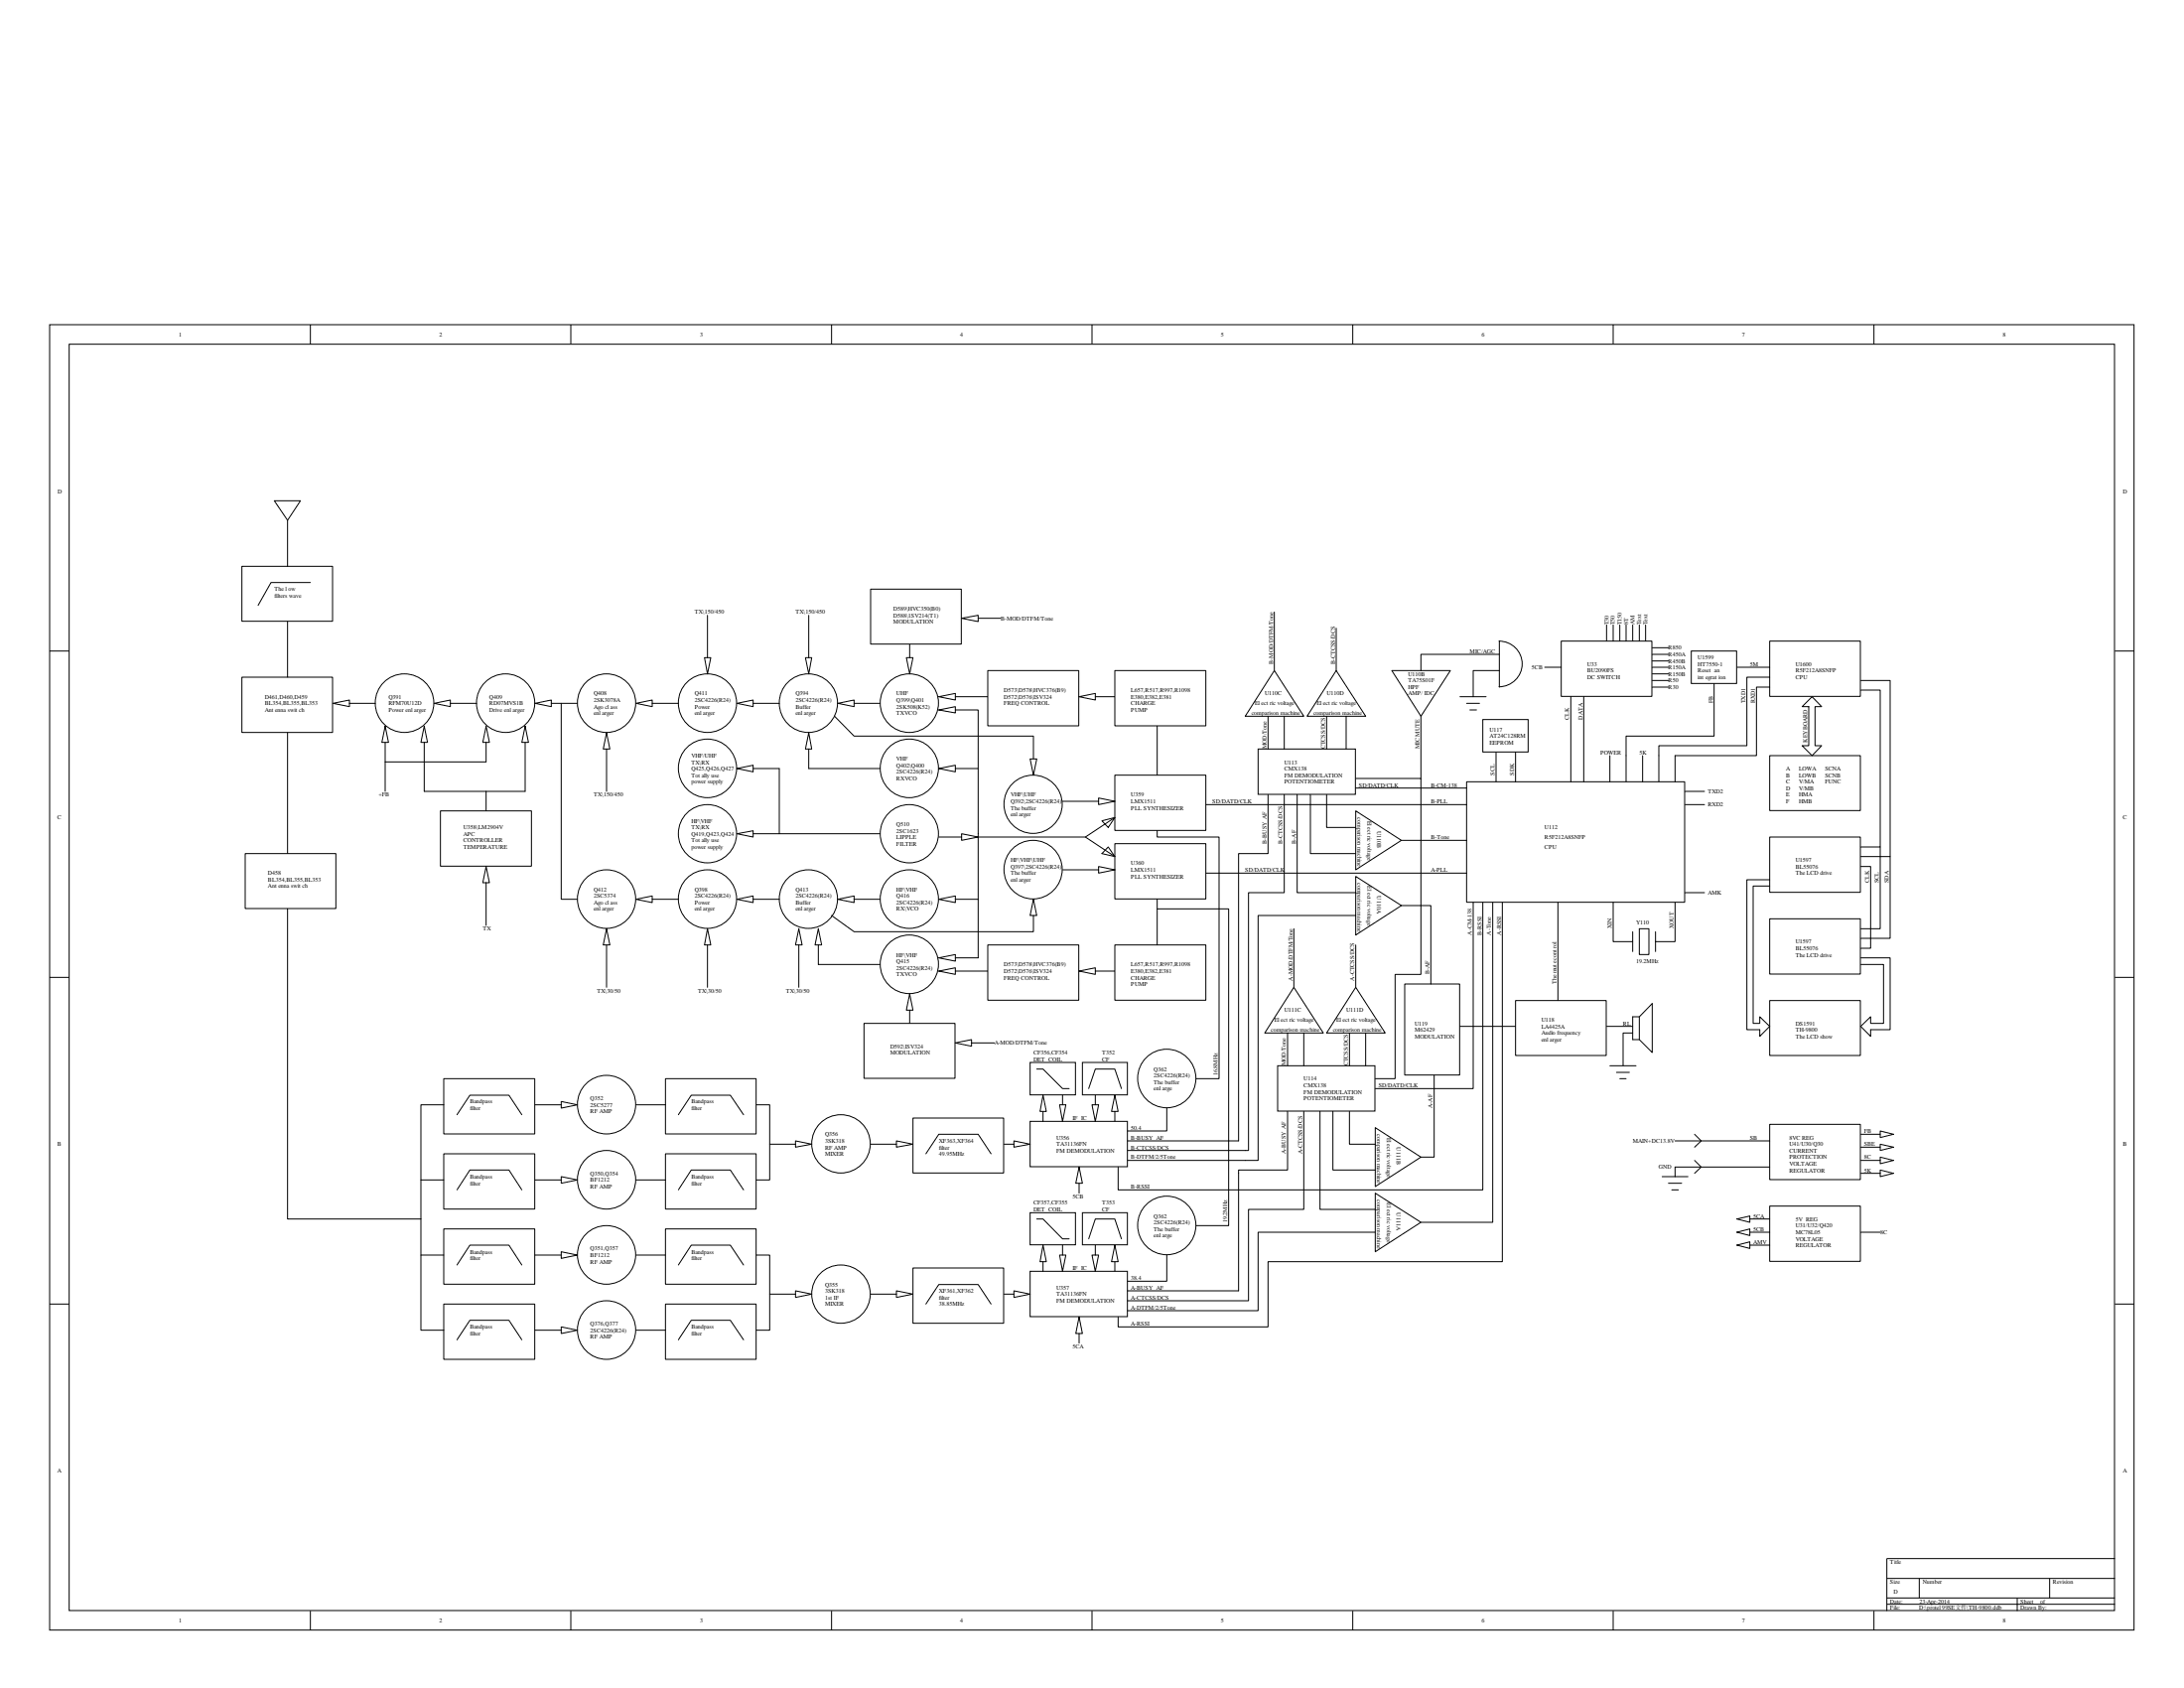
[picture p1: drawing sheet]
<svg xmlns="http://www.w3.org/2000/svg" width="279mm" height="216mm" viewBox="0 0 279 216" stroke-linecap="round" stroke-linejoin="round" font-family="sans-serif">
<g fill="none" stroke="#000" stroke-width=".13">
<path d="M6.3 41.5h266.7v167h-266.7zM8.8 44h261.7v162h-261.7zM39.7 41.5v2.5M73 41.5v2.5M106.4 41.5v2.5M139.7 41.5v2.5M173.1 41.5v2.5M206.4 41.5v2.5M239.7 41.5v2.5M35.1 64.1h3.3l-1.6 2.4zM36.8 66.5v5.9M6.3 83.3h2.5"/>
<path d="M270.6 83.3h2.4M6.3 125h2.5M270.6 125h2.4M6.3 166.8h2.5M270.6 166.8h2.4M270.6 199.3h-29.2v6.7M39.7 206v2.5M73 206v2.5M106.4 206v2.5M139.7 206v2.5M173.1 206v2.5M206.4 206v2.5"/>
<path d="M239.7 206v2.5M241.4 201.9h29.2M241.4 204.4h29.2M241.4 205.2h29.2M245.5 201.9v2.5M258.1 204.4v1.6M262.2 201.9v2.5"/>
</g>
<path d="M31 72.5h11.5v7h-11.5z" fill="#fff"/>
<path d="M30.9 72.4h11.6v7.1h-11.6zM39.7 74.5h-5l-1.7 2.9" fill="none" stroke="#000" stroke-width=".13"/>
<path d="M31 86.7h11.5v7h-11.5z" fill="#fff"/>
<g fill="none" stroke="#000" stroke-width=".13">
<path d="M36.8 79.5v7.1M30.9 86.6h11.6v7.1h-11.6zM42.6 90l2.1-.5v.9zM44.7 90h3.3M49.3 92.9l.4 2.1h-.8zM49.3 95v6.2M54.3 92.9l.4 2.1h-.9zM54.3 95v6.2h12.9v-6.2M55.5 90l2.1-.5v.9zM57.6 90h3.4M62.2 92.9l.4 2.1h-.8zM62.2 95v2.5h-12.9"/>
<path d="M67.2 92.9l.4 2.1h-.8zM62.2 101.2v2.5"/>
<circle cx="51.7" cy="89.9" r="3.8"/>
<circle cx="64.7" cy="89.9" r="3.7"/>
</g>
<path d="M56.4 103.8h11.6v7h-11.6z" fill="#fff"/>
<g fill="none" stroke="#000" stroke-width=".13">
<path d="M90.5 78.7v5.4M103.5 78.7v5.4M68.5 90l2-.5v.9zM70.5 90h3.4M71.8 90v25h2.1M77.6 93.7l.4 2.1h-.8zM77.6 95.8v5.4M81.4 90l2-.5v.9zM83.4 90h3.4M90.1 84.1h.8l-.4 2.1zM94.3 90l2.1-.5v.9zM94.3 98.3l2.1-.4v.8z"/>
<path d="M96.4 90h3.3M96.4 98.3h3.3v8.3M103 84.1h.8l-.3 2.1zM103.5 93.7l.3 2.1h-.8zM103.5 95.8v2.5h9.1M107.2 90l2.1-.5v.9zM109.3 90h3.3M116.4 82.4v1.7M120.1 90.8l2.1-.4v.8zM120.1 98.3l2.1-.4v.8zM122.2 90.8h2.9v24.2M122.2 98.3h2.9"/>
<path d="M56.3 103.7h11.7v7.1h-11.7zM62.2 110.8l.4 2.1h-.8zM62.2 112.9v5.5M77.6 118.8l.4 2.1h-.8zM81.4 115l2-.4v.8zM83.4 115h3.4M90.5 118.8l.4 2.1h-.8zM94.3 115l2.1-.4v.8zM94.3 106.6l2.1-.3v.8zM96.4 115h3.3M96.4 106.6h16.2M102.2 118.8l.4 2.1h-.8z"/>
<path d="M104.7 118.8l.4 2.1h-.8zM107.2 115l2.1-.4v.8zM109.3 115h3.3M120.1 115l2.1-.4v.8zM120.1 107.1h2.9M122.2 115h2.9v7.5h-2.9M123 106.6l2.1 .5-2.1 .4zM77.6 120.9v5.4M90.5 120.9v5.4M102.2 120.9v5.4M104.7 120.9v2.5h7.9M120.1 122.5l2.1-.4v.8z"/>
<circle cx="77.6" cy="89.9" r="3.7"/>
<circle cx="90.5" cy="98.3" r="3.7"/>
<circle cx="90.5" cy="89.9" r="3.7"/>
<circle cx="103.4" cy="89.9" r="3.7"/>
<circle cx="116.3" cy="98.3" r="3.7"/>
<circle cx="116.3" cy="89.9" r="3.7"/>
<circle cx="77.6" cy="115" r="3.7"/>
<circle cx="90.5" cy="115" r="3.7"/>
<circle cx="90.5" cy="106.6" r="3.7"/>
<circle cx="103.4" cy="115" r="3.7"/>
<circle cx="116.3" cy="115" r="3.7"/>
<circle cx="116.3" cy="106.6" r="3.7"/>
<circle cx="116.3" cy="123.3" r="3.7"/>
</g>
<path d="M111.4 75.4h11.6v7h-11.6z" fill="#fff"/>
<path d="M111.4 75.4h11.6v7h-11.6zM123 79.1l2.1-.4v.8zM125.1 79.1h2.9M116 84.1h.8l-.4 2.1zM116.4 129.2v1.7" fill="none" stroke="#000" stroke-width=".13"/>
<path d="M110.6 130.9h11.6v7h-11.6z" fill="#fff"/>
<path d="M120.1 89.1l2.1-.4v.8zM122.2 89.1h4.2M110.5 130.9h11.7v7h-11.7zM116.4 127.1l.4 2.1h-.8zM120.1 124.2l2.1-.4v.8zM122.2 133.4l2.1-.4v.8zM122.2 124.2h4.2M124.3 133.4h2.9" fill="none" stroke="#000" stroke-width=".13"/>
<path d="M126.4 85.8h11.6v7h-11.6z" fill="#fff"/>
<path d="M126.4 85.8h11.6v7h-11.6z" fill="none" stroke="#000" stroke-width=".13"/>
<path d="M126.4 120.9h11.6v7h-11.6z" fill="#fff"/>
<path d="M138 89.1l2.1-.4v.8zM140.1 89.1h2.5M126.4 120.9h11.6v7h-11.6z" fill="none" stroke="#000" stroke-width=".13"/>
<path d="M142.7 85.8h11.6v7h-11.6z" fill="#fff"/>
<path d="M142.6 85.8h11.7v7h-11.7zM138 124.2l2.1-.4v.8zM140.1 124.2h2.5" fill="none" stroke="#000" stroke-width=".13"/>
<path d="M142.7 120.9h11.6v7h-11.6z" fill="#fff"/>
<g fill="none" stroke="#000" stroke-width=".13">
<path d="M106.8 91.6l2.5 2.5h22.9v3M131.8 97.1h.8l-.4 2zM132.2 115l.4 2.1h-.8zM142.6 120.9h11.7v7h-11.7z"/>
<circle cx="132.2" cy="111.2" r="3.7"/>
<circle cx="132.2" cy="102.9" r="3.7"/>
</g>
<path d="M142.7 107.9h11.6v7.1h-11.6z" fill="#fff"/>
<path d="M142.6 107.9h11.7v7.1h-11.7z" fill="none" stroke="#000" stroke-width=".13"/>
<path d="M142.7 99.2h11.6v7h-11.6z" fill="#fff"/>
<path d="M36.8 93.7v15.5M142.6 99.1h11.7v7.1h-11.7zM148 92.9v6.2M106.4 117.1l2.9 2.1h22.9v-2.1M135.9 111.3h4.6M135.9 102.5h4.6M138.9 107.1l3.7 2.5M140.5 102.1l2.1 .4-2.1 .4zM140.5 110.8l2.1 .5-2.1 .4zM141 105l1.6-.4-.8 1.2zM141.8 108.3l.8 1.3-1.6-.4zM142.6 104.6l-3.7 2.5h-13.8" fill="none" stroke="#000" stroke-width=".13"/>
<path d="M31.4 109.2h11.6v7h-11.6z" fill="#fff"/>
<path d="M31.4 109.2h11.6v7h-11.6zM36.8 116.2v39.7h17" fill="none" stroke="#000" stroke-width=".13"/>
<path d="M56.8 147.6h11.6v7h-11.6z" fill="#fff"/>
<g fill="none" stroke="#000" stroke-width=".13">
<path d="M56.8 147.6h11.6v7h-11.6zM58.5 152.2l1.6-2.6h5l1.7 2.6M68.5 150.9h3.3M71.8 150.5l2.1 .4-2.1 .4z"/>
<circle cx="77.6" cy="150.9" r="3.7"/>
</g>
<path d="M56.8 157.2h11.6v7.1h-11.6z" fill="#fff"/>
<g fill="none" stroke="#000" stroke-width=".13">
<path d="M56.8 157.2h11.6v7.1h-11.6zM58.5 161.8l1.6-2.5h5l1.7 2.5M68.5 160.5h3.3M71.8 160.1l2.1 .4-2.1 .5z"/>
<circle cx="77.6" cy="160.5" r="3.7"/>
</g>
<path d="M56.8 138h11.6v7h-11.6z" fill="#fff"/>
<g fill="none" stroke="#000" stroke-width=".13">
<path d="M56.8 138h11.6v7h-11.6zM58.5 142.6l1.6-2.5h5l1.7 2.5M68.5 141.3h3.3M71.8 140.9l2.1 .4-2.1 .4z"/>
<circle cx="77.6" cy="141.3" r="3.7"/>
</g>
<path d="M56.8 166.8h11.6v7.1h-11.6z" fill="#fff"/>
<g fill="none" stroke="#000" stroke-width=".13">
<path d="M53.8 150.9h3M56.8 141.3h-3v28.8h3M53.8 160.5h3M56.8 166.8h11.6v7.1h-11.6zM58.5 171.4l1.6-2.5h5l1.7 2.5M68.5 170.1h3.3M71.8 169.7l2.1 .4-2.1 .5z"/>
<circle cx="77.6" cy="170.1" r="3.7"/>
</g>
<path d="M85.2 147.6h11.5v7h-11.5z" fill="#fff"/>
<path d="M81.4 150.9h3.7M85.1 147.6h11.6v7h-11.6zM86.8 152.2l1.6-2.6h5l1.7 2.6" fill="none" stroke="#000" stroke-width=".13"/>
<path d="M85.2 157.2h11.5v7.1h-11.5z" fill="#fff"/>
<path d="M85.1 157.2h11.6v7.1h-11.6zM81.4 160.5h3.7M86.8 161.8l1.6-2.5h5l1.7 2.5" fill="none" stroke="#000" stroke-width=".13"/>
<path d="M85.2 138h11.5v7h-11.5z" fill="#fff"/>
<path d="M85.1 138h11.6v7h-11.6zM81.4 141.3h3.7M86.8 142.6l1.6-2.5h5l1.7 2.5" fill="none" stroke="#000" stroke-width=".13"/>
<path d="M85.2 166.8h11.5v7.1h-11.5z" fill="#fff"/>
<g fill="none" stroke="#000" stroke-width=".13">
<path d="M96.8 141.3h1.7v9.6h-1.7M98.5 146.3h3.3M101.8 145.9l2 .4-2 .4zM111.4 146.3h3.3M114.7 145.9l2.1 .4-2.1 .4zM81.4 170.1h3.7M85.1 166.8h11.6v7.1h-11.6zM86.8 171.4l1.6-2.5h5l1.7 2.5M96.8 160.5h1.7v9.6h-1.7M98.5 165.5h3.3M101.8 165.1l2 .4-2 .4zM111.4 165.5h3.3"/>
<path d="M114.7 165.1l2.1 .4-2.1 .4z"/>
<circle cx="107.6" cy="146.3" r="3.7"/>
<circle cx="107.6" cy="165.5" r="3.7"/>
</g>
<path d="M116.8 143h11.6v7h-11.6z" fill="#fff"/>
<path d="M116.8 143h11.6v7h-11.6zM118.4 147.6l1.7-2.5h5l1.7 2.5" fill="none" stroke="#000" stroke-width=".13"/>
<path d="M116.8 162.2h11.6v7h-11.6z" fill="#fff"/>
<path d="M116.8 162.2h11.6v7h-11.6zM118.4 166.8l1.7-2.5h5l1.7 2.5" fill="none" stroke="#000" stroke-width=".13"/>
<g fill="#fff" stroke="#000" stroke-width=".13">
<path d="M131.8 143.4h12.4v5.8h-12.4z" fill-rule="evenodd"/>
<path d="M138.5 135.9h5.7v4.1h-5.7z" fill-rule="evenodd"/>
<path d="M131.8 135.9h5.8v4.1h-5.8z" fill-rule="evenodd"/>
</g>
<g fill="none" stroke="#000" stroke-width=".13">
<path d="M132.6 136.7h.8l2.5 2.5h.9M139.3 139.2l.8-2.5h2.5l.9 2.5M128.4 146.3h1.3M129.7 145.9l2.1 .4-2.1 .4zM133.4 140.1l.5 2.1h-.8zM133.4 142.2v1.2M135.6 141.3h.8l-.5 2.1zM135.9 140.1v1.2M138 149.3l.5 2h-.9zM138 151.3v1.3M139.7 141.3h.8l-.4 2.1zM140.1 140.1v1.2"/>
<path d="M142.6 140.1l.4 2.1h-.8zM142.6 142.2v1.2"/>
</g>
<g fill="#fff" stroke="#000" stroke-width=".13">
<path d="M131.8 162.6h12.4v5.8h-12.4z" fill-rule="evenodd"/>
<path d="M138.5 155.1h5.7v4.1h-5.7z" fill-rule="evenodd"/>
<path d="M131.8 155.1h5.8v4.1h-5.8z" fill-rule="evenodd"/>
</g>
<g fill="none" stroke="#000" stroke-width=".13">
<path d="M148 106.3v.8h8v30.9h-3M148 116.2h9.2v40.6h-4.2M148 115v5.9M132.6 155.9h.8l2.5 2.6h.9M133.4 159.3l.5 2.1h-.8zM135.9 159.3v1.2M139.3 158.5l.8-2.6h2.5l.9 2.6M140.1 159.3v1.2M142.6 159.3l.4 2.1h-.8zM144.3 145.9h14.2M144.3 147.2h15M144.3 148.4h15"/>
<path d="M149.3 141.7v3h-5M128.4 165.5h1.3M129.7 165.1l2.1 .4-2.1 .4zM133.4 161.4v1.2M135.6 160.5h.8l-.5 2.1zM138 168.4l.5 2.2h-.9zM138 170.6v1.2M139.7 160.5h.8l-.4 2.1zM142.6 161.4v1.2M144.3 165.1h14.2M149.3 160.5v3.4h-5"/>
<circle cx="149.3" cy="137.9" r="3.7"/>
<circle cx="149.3" cy="156.7" r="3.7"/>
</g>
<g fill="#fff" stroke="#000" stroke-width=".13">
<path d="M161 95.8h12.4v5.8h-12.4z" fill-rule="evenodd"/>
<path d="M163 85.8l3.8 5.8h-7.5z" fill-rule="evenodd"/>
</g>
<path d="M162.2 91.6v4.2M164.3 91.6v4.2" fill="none" stroke="#000" stroke-width=".13"/>
<path d="M170.9 85.8l3.8 5.8h-7.5z" fill-rule="evenodd" fill="#fff" stroke="#000" stroke-width=".13"/>
<path d="M163 78.3v7.5M169.7 91.6v4.2M170.9 80.3v5.5M172.2 91.6v4.2" fill="none" stroke="#000" stroke-width=".13"/>
<g fill="#fff" stroke="#000" stroke-width=".13">
<path d="M173.4 103.7l5.9 3.8-5.9 3.8z" fill-rule="evenodd"/>
<path d="M173.4 112.1l5.9 3.7-5.9 3.8z" fill-rule="evenodd"/>
</g>
<path d="M162.2 101.6v7.6h-3.7v36.7M164.3 101.6v12.6h-4.6v33h-.4M165.9 101.6v12.6h7.5M167.6 101.6v7.6h5.8M169.7 101.6v4.2h3.7M173.4 117.1h-12.4v31.3h-1.7" fill="none" stroke="#000" stroke-width=".13"/>
<g fill="#fff" stroke="#000" stroke-width=".13">
<path d="M163.4 136.3h12.5v5.8h-12.5z" fill-rule="evenodd"/>
<path d="M165.5 126.3l3.8 5.8h-7.5z" fill-rule="evenodd"/>
</g>
<path d="M164.7 132.1v4.2M166.8 132.1v4.2" fill="none" stroke="#000" stroke-width=".13"/>
<path d="M173.4 126.3l3.8 5.8h-7.5z" fill-rule="evenodd" fill="#fff" stroke="#000" stroke-width=".13"/>
<path d="M165.5 118.8v7.5M172.6 132.1v4.2M173.4 120.9v5.4M174.7 132.1v4.2" fill="none" stroke="#000" stroke-width=".13"/>
<g fill="#fff" stroke="#000" stroke-width=".13">
<path d="M175.9 144.2l5.9 3.8-5.9 3.8z" fill-rule="evenodd"/>
<path d="M175.9 152.6l5.9 3.7-5.9 3.8z" fill-rule="evenodd"/>
</g>
<path d="M164.7 142.2v7.4h-6.2v15.5M166.8 142.2v12.5h-7.1v11.7h-15.4M168.9 142.2v12.5h7M170.5 142.2v7.4h5.4M172.6 142.2v4.1h3.3M175.9 157.6h-14.9v10h-16.7" fill="none" stroke="#000" stroke-width=".13"/>
<path d="M179.7 125.9h7v11.6h-7z" fill="#fff"/>
<path d="M179.3 115.8h3.7v10.1M179.7 125.9h7v11.6h-7zM183.5 137.5v10.5h-1.7" fill="none" stroke="#000" stroke-width=".13"/>
<path d="M187.7 100h27.8v15.4h-27.8z" fill="#fff"/>
<path d="M187.6 100h27.9v15.4h-27.9zM154.3 102.9h33.3M173.4 100.8h14.2M179.3 107.5h8.3M188.5 115.4v23.8h-12.6M191 115.4v40.9h-9.2M186.8 131.3h7.1" fill="none" stroke="#000" stroke-width=".13"/>
<path d="M193.9 128h11.6v7h-11.6z" fill="#fff"/>
<path d="M173.4 99.6h8.4v25h-3.3v13.4h-2.6M199.3 115.4v12.6M193.9 128h11.6v7h-11.6zM205.5 131.3h3.4M206 136.3h3.3M206.8 137.2h1.6M208.9 130h.8l1.7-1.6v6.2l-1.7-1.6h-.8zM208.9 132.1h-1.3v4.2M209.7 130v3" fill="none" stroke="#000" stroke-width=".13"/>
<path d="M178.1 85.8h7.4l-3.7 5.8z" fill-rule="evenodd" fill="#fff" stroke="#000" stroke-width=".13"/>
<g fill="none" stroke="#000" stroke-width=".13">
<path d="M181.8 91.6v8M186.8 89.1h3.3M187.6 90h1.7M188 90.8h.9M191.8 82a2.92 2.92 0 0 1 2.9 2.9 2.92 2.92 0 0 1-2.9 2.9M191.8 83.7h-10v2.1M191.8 85.8h-3.3v3.3M191.8 82v5.9M206 96.6v3.4M208 96.6v3.4M210.1 96.6v3.4M212.2 96.6v3.4"/>
<path d="M214.3 96.6v3.4M154.3 111.7h33.3M189.7 115.4v36.8h-46.7v-2.9M192.2 115.4v46h-30v8.3h-19.2v-1.3M207.2 138h.8"/>
</g>
<path d="M199.8 82h11.5v7.1h-11.5z" fill="#fff"/>
<g fill="none" stroke="#000" stroke-width=".13">
<path d="M205.5 79.9v2.1M206.4 79.9v2.1M207.2 79.9v2.1M208 79.9v2.1M208.9 79.9v2.1M209.7 79.9v2.1M210.5 79.9v2.1M197.6 85.3h2.1M199.7 82h11.6v7.1h-11.6zM201 89.1v10.9M202.6 89.1v10.9M211.4 85.3h2"/>
<path d="M211.4 82.8h2M211.4 83.7h2M211.4 84.5h2M211.4 86.2h2M211.4 87h2M211.4 87.9h2"/>
</g>
<path d="M189.7 92h5.8v4.2h-5.8z" fill-rule="evenodd" fill="#fff" stroke="#000" stroke-width=".13"/>
<path d="M191.4 96.2v3.8M193.9 96.2v3.8" fill="none" stroke="#000" stroke-width=".13"/>
<path d="M226.4 82h11.6v7.1h-11.6z" fill="#fff"/>
<path d="M226.4 82h11.6v7.1h-11.6z" fill="none" stroke="#000" stroke-width=".13"/>
<path d="M226.4 107.1h11.6v7h-11.6z" fill="#fff"/>
<path d="M226.4 107.1h11.6v7h-11.6z" fill="none" stroke="#000" stroke-width=".13"/>
<path d="M226.4 117.6h11.6v7h-11.6z" fill="#fff"/>
<path d="M226.4 87.9h-1.7v8.7h-10.4M226.4 86.6h-2.9v8.8h-11.3v1.2M238 88.3h2.5v20h-2.5M238 87h3.8v22.6h-3.8M215.6 101.2h2.5M215.6 102.9h2.5M226.4 117.5h11.6v7.1h-11.6zM238 110.8h1.3v10.5h-1.3M240.5 108.3v10.5h-2.5M241.8 109.6v10.4h-3.8" fill="none" stroke="#000" stroke-width=".13"/>
<path d="M216.4 83.3h5.8v4.1h-5.8z" fill-rule="evenodd" fill="#fff" stroke="#000" stroke-width=".13"/>
<path d="M219.3 87.5v6.6h-11.3v2.5M222.2 85.3h4.2" fill="none" stroke="#000" stroke-width=".13"/>
<path d="M226.4 128h11.6v7h-11.6z" fill="#fff"/>
<path d="M226.4 112.5h-2.9v19.2h1.6v.8l1.3-1.2-1.3-1.3v.9h-.8v-17.6h2.1M226.4 128h11.6v7h-11.6zM238 122.5h3.8v9.2h-2.5v.8l-1.3-1.2 1.3-1.3v.9h1.7v-7.5h-3" fill="none" stroke="#000" stroke-width=".13"/>
<path d="M226.4 96.7h11.6v7h-11.6z" fill="#fff"/>
<path d="M226.4 96.6h11.6v7.1h-11.6zM231.8 89.1l1.2 1.3h-.8v5h.8l-1.2 1.2-1.3-1.2h.9v-5h-.9z" fill="none" stroke="#000" stroke-width=".13"/>
<path d="M226.4 143.8h11.6v7.1h-11.6z" fill="#fff"/>
<g fill="none" stroke="#000" stroke-width=".13">
<path d="M212.6 150.5h3.3M213.4 151.3h1.7M213.9 152.2h.8M214.3 145.9h12.1M216.8 145.1l.8 .8-.8 .8M216.8 148.4l.8 .9-.8 .8M226.4 143.8h11.6v7.1h-11.6zM226.4 149.3h-12.1v1.2M238 145.1h2.5M238 148.4h2.5M238 146.7h2.5M240.5 144.7l1.7 .4-1.7 .4z"/>
<path d="M240.5 148l1.7 .4-1.7 .4zM240.5 146.3l1.7 .4-1.7 .5z"/>
</g>
<path d="M226.4 154.3h11.6v7h-11.6z" fill="#fff"/>
<g fill="none" stroke="#000" stroke-width=".13">
<path d="M206.4 115.4v5h2.5v-1.2M209.7 118.8h1.2v3.3h-1.2zM214.3 115.4v5h-2.5v-1.2M215.6 114.2h2.5M208.9 120.4v1.3M211.8 120.4v1.3M222.2 155.9l1.7-.4v.8zM222.2 157.6l1.7-.4v.8zM222.2 159.3l1.7-.5v.9zM223.9 155.9h2.5M223.9 157.6h2.5M223.9 159.3h2.5"/>
<path d="M226.4 154.3h11.6v7h-11.6zM238 157.6h2.5M238 150.1h2.5M240.5 149.6l1.7 .5-1.7 .4z"/>
</g>
<g font-size=".8">
<text x="22.9" y="43">1</text>
<text x="56.2" y="43">2</text>
<text x="89.5" y="43">3</text>
<text x="122.9" y="43">4</text>
<text x="156.2" y="43">5</text>
<text x="189.5" y="43">6</text>
<text x="222.9" y="43">7</text>
<text x="256.2" y="43">8</text>
<text x="7.4" y="63.1">D</text>
<text x="271.6" y="63.1">D</text>
<text x="35.1" y="75.6">The l ow</text>
<text x="35.1" y="76.4">filters wave</text>
<text x="88.9" y="78.5">TX\150/450</text>
<text x="101.8" y="78.5">TX\150/450</text>
<text x="114.3" y="78.1">D589\HVC350(B0)</text>
<text x="114.3" y="79">D588\1SV214(T1)</text>
<text x="114.3" y="79.8">MODULATION</text>
<text x="128" y="79.4">B-MOD/DTFM/Tone</text>
<text x="188" y="83.5">MIC/AGC</text>
<text x="205.8" y="79.9" transform="rotate(-90 205.8 79.9)">T30</text>
<text x="206.6" y="79.9" transform="rotate(-90 206.6 79.9)">T50</text>
<text x="207.4" y="79.9" transform="rotate(-90 207.4 79.9)">T150</text>
<text x="208.3" y="79.9" transform="rotate(-90 208.3 79.9)">8T</text>
<text x="209.1" y="79.9" transform="rotate(-90 209.1 79.9)">AM</text>
<text x="209.9" y="79.9" transform="rotate(-90 209.9 79.9)">Text</text>
<text x="210.8" y="79.9" transform="rotate(-90 210.8 79.9)">Text</text>
<text x="213.4" y="83.1">R850</text>
<text x="213.4" y="83.9">R450A</text>
<text x="33.9" y="89.4">D461,D460,D459</text>
<text x="49.7" y="89.4">Q391</text>
<text x="62.6" y="89.4">Q409</text>
<text x="75.9" y="89.8">2SK3078A</text>
<text x="75.9" y="88.9">Q408</text>
<text x="88.9" y="89.8">2SC4226(R24)</text>
<text x="88.9" y="88.9">Q411</text>
<text x="101.8" y="89.8">2SC4226(R24)</text>
<text x="101.8" y="88.9">Q394</text>
<text x="114.7" y="89.8">Q399\Q401</text>
<text x="114.7" y="88.9">UHF</text>
<text x="128.4" y="88.6">D573\D578\HVC376(B9)</text>
<text x="128.4" y="89.4">D572\D576\ISV324</text>
<text x="144.7" y="88.6">L657,R517,R997,R1098</text>
<text x="144.7" y="89.4">E380,E382,E381</text>
<text x="161.8" y="88.9">U110C</text>
<text x="162.9" y="84.9" transform="rotate(-90 162.9 84.9)">B-MOD/DTFM/Tone</text>
<text x="169.7" y="88.9">U110D</text>
<text x="170.8" y="84.9" transform="rotate(-90 170.8 84.9)">B-CTCSS/DCS</text>
<text x="180.1" y="86.4">U110B</text>
<text x="180.1" y="87.3">TA75S01F</text>
<text x="180.1" y="88.1">HPF</text>
<text x="180.1" y="88.9">AMP/ IDC</text>
<text x="196" y="85.6">5CB</text>
<text x="203" y="85.2">U33</text>
<text x="203" y="86">BU2090FS</text>
<text x="203" y="86.9">DC SWITCH</text>
<text x="213.4" y="84.8">R450B</text>
<text x="213.4" y="85.6">R150A</text>
<text x="213.4" y="86.4">R150B</text>
<text x="213.4" y="87.3">R50</text>
<text x="213.4" y="88.1">R30</text>
<text x="217.2" y="84.4">U1599</text>
<text x="217.2" y="85.2">HT7550-1</text>
<text x="217.2" y="86">Reset an</text>
<text x="217.2" y="86.9">int egrat ion</text>
<text x="219.1" y="90" transform="rotate(-90 219.1 90)">FB</text>
<text x="223.3" y="90" transform="rotate(-90 223.3 90)">TXD1</text>
<text x="223.9" y="85.2">5M</text>
<text x="224.5" y="90" transform="rotate(-90 224.5 90)">RXD1</text>
<text x="229.7" y="85.2">U1600</text>
<text x="229.7" y="86">R5F212A8SNFP</text>
<text x="229.7" y="86.9">CPU</text>
<text x="33.9" y="91.1">Ant enna swit ch</text>
<text x="33.9" y="90.2">BL354,BL355,BL353</text>
<text x="49.7" y="90.2">RFM70U12D</text>
<text x="49.7" y="91.1">Power enl arger</text>
<text x="62.6" y="90.2">RD07MVS1B</text>
<text x="62.6" y="91.1">Drive enl arger</text>
<text x="75.9" y="90.6">Ago cl ass</text>
<text x="75.9" y="91.5">enl arger</text>
<text x="88.9" y="90.6">Power</text>
<text x="88.9" y="91.5">enl arger</text>
<text x="101.8" y="90.6">Buffer</text>
<text x="101.8" y="91.5">enl arger</text>
<text x="114.7" y="90.6">2SK508(K52)</text>
<text x="114.7" y="91.5">TXVCO</text>
<text x="128.4" y="90.2">FREQ CONTROL</text>
<text x="144.7" y="90.2">CHARGE</text>
<text x="144.7" y="91.1">PUMP</text>
<text x="160.1" y="91.5">comparison machine</text>
<text x="160.5" y="90.2">El ect ric voltage</text>
<text x="162" y="95.8" transform="rotate(-90 162 95.8)">MOD/Tone</text>
<text x="168" y="91.5">comparison machine</text>
<text x="168.4" y="90.2">El ect ric voltage</text>
<text x="169.5" y="95.8" transform="rotate(-90 169.5 95.8)">CTCSS/DCS</text>
<text x="181.6" y="95.8" transform="rotate(-90 181.6 95.8)">MIC MUTE</text>
<text x="190.5" y="93.6">U117</text>
<text x="190.5" y="94.4">AT24C128RM</text>
<text x="190.5" y="95.2">EEPROM</text>
<text x="200.7" y="92" transform="rotate(-90 200.7 92)">CLK</text>
<text x="202.4" y="92" transform="rotate(-90 202.4 92)">DATA</text>
<text x="231.2" y="95" transform="rotate(-90 231.2 95)">KEYBOARD</text>
<text x="48.4" y="101.9">+FB</text>
<text x="75.9" y="101.9">TX\150/450</text>
<text x="88.4" y="98.6">Q425,Q426,Q427</text>
<text x="88.4" y="96.9">VHF/UHF</text>
<text x="88.4" y="99.4">Tot ally use</text>
<text x="88.4" y="100.2">power supply</text>
<text x="88.4" y="97.7">TX\RX</text>
<text x="114.7" y="99">2SC4226(R24)</text>
<text x="114.7" y="98.1">Q402\Q400</text>
<text x="114.7" y="99.8">RXVCO</text>
<text x="114.7" y="97.3">VHF</text>
<text x="129.3" y="101.9">VHF\UHF</text>
<text x="144.7" y="101.9">U359</text>
<text x="164.3" y="97.7">U113</text>
<text x="164.3" y="98.6">CMX138</text>
<text x="164.3" y="99.4">FM DEMODULATION</text>
<text x="164.3" y="100.2">POTENTIOMETER</text>
<text x="173.9" y="100.7">SD/DATD/CLK</text>
<text x="183" y="100.7">B-CM-138</text>
<text x="191.2" y="99.1" transform="rotate(-90 191.2 99.1)">SCL</text>
<text x="193.7" y="99.1" transform="rotate(-90 193.7 99.1)">SDK</text>
<text x="204.7" y="96.5">POWER</text>
<text x="209.7" y="96.5">5K</text>
<text x="218.5" y="101.5">TXD2</text>
<text x="228.5" y="98.6">A</text>
<text x="228.5" y="99.4">B</text>
<text x="228.5" y="100.2">C</text>
<text x="228.5" y="101">D</text>
<text x="228.5" y="101.9">E</text>
<text x="230.1" y="98.6">LOWA</text>
<text x="230.1" y="99.4">LOWB</text>
<text x="230.1" y="100.2">V/MA</text>
<text x="230.1" y="101">V/MB</text>
<text x="230.1" y="101.9">HMA</text>
<text x="233.5" y="98.6">SCNA</text>
<text x="233.5" y="99.4">SCNB</text>
<text x="233.5" y="100.2">FUNC</text>
<text x="7.4" y="104.8">C</text>
<text x="59.3" y="106.1">U358\LM2904V</text>
<text x="59.3" y="106.9">APC</text>
<text x="59.3" y="107.7">CONTROLLER</text>
<text x="88.4" y="106.9">Q419,Q423,Q424</text>
<text x="88.4" y="105.2">HF\VHF</text>
<text x="88.4" y="107.7">Tot ally use</text>
<text x="88.4" y="106.1">TX\RX</text>
<text x="114.7" y="107.3">LIPPLE</text>
<text x="114.7" y="106.5">2SC1623</text>
<text x="114.7" y="105.7">Q510</text>
<text x="129.3" y="103.6">The buffer</text>
<text x="129.3" y="102.7">Q392\2SC4226(R24)</text>
<text x="129.3" y="104.4">enl arger</text>
<text x="144.7" y="103.6">PLL SYNTHESIZER</text>
<text x="144.7" y="102.7">LMX1511</text>
<text x="155.1" y="102.7">SD/DATD/CLK</text>
<text x="162" y="107.9" transform="rotate(-90 162 107.9)">B-BUSY AF</text>
<text x="164.1" y="107.9" transform="rotate(-90 164.1 107.9)">B-CTCSS/DCS</text>
<text x="165.8" y="107.9" transform="rotate(-90 165.8 107.9)">B-AF</text>
<text x="173.7" y="104.6" transform="rotate(90 173.7 104.6)">comparison machine</text>
<text x="174.9" y="105" transform="rotate(90 174.9 105)">El ect ric voltage</text>
<text x="176.1" y="106.3" transform="rotate(90 176.1 106.3)">U110B</text>
<text x="183" y="102.7">B-PLL</text>
<text x="183" y="107.3">B-Tone</text>
<text x="197.6" y="106.1">U112</text>
<text x="197.6" y="107.3">R5F212A8SNFP</text>
<text x="218.5" y="103.2">RXD2</text>
<text x="228.5" y="102.7">F</text>
<text x="230.1" y="102.7">HMB</text>
<text x="271.6" y="104.8">C</text>
<text x="34.3" y="111.9">D458</text>
<text x="34.3" y="113.6">Ant enna swit ch</text>
<text x="34.3" y="112.8">BL354,BL355,BL353</text>
<text x="59.3" y="108.6">TEMPERATURE</text>
<text x="88.4" y="108.6">power supply</text>
<text x="114.7" y="108.2">FILTER</text>
<text x="129.3" y="111.9">The buffer</text>
<text x="129.3" y="111.1">Q397\2SC4226(R24)</text>
<text x="129.3" y="112.8">enl arger</text>
<text x="129.3" y="110.2">HF\VHF\UHF</text>
<text x="144.7" y="110.7">U360</text>
<text x="144.7" y="112.4">PLL SYNTHESIZER</text>
<text x="144.7" y="111.5">LMX1511</text>
<text x="159.3" y="111.5">SD/DATD/CLK</text>
<text x="173.7" y="112.9" transform="rotate(90 173.7 112.9)">comparison machine</text>
<text x="174.9" y="113.3" transform="rotate(90 174.9 113.3)">El ect ric voltage</text>
<text x="183" y="111.5">A-PLL</text>
<text x="197.6" y="108.6">CPU</text>
<text x="229.7" y="110.2">U1597</text>
<text x="229.7" y="111.1">BL55076</text>
<text x="229.7" y="111.9">The LCD drive</text>
<text x="239.1" y="112.9" transform="rotate(-90 239.1 112.9)">CLK</text>
<text x="240.4" y="112.9" transform="rotate(-90 240.4 112.9)">SCL</text>
<text x="241.6" y="112.9" transform="rotate(-90 241.6 112.9)">SDA</text>
<text x="61.8" y="119">TX</text>
<text x="75.9" y="114.9">2SC5374</text>
<text x="75.9" y="114">Q412</text>
<text x="75.9" y="115.7">Ago cl ass</text>
<text x="75.9" y="116.5">enl arger</text>
<text x="88.9" y="114.9">2SC4226(R24)</text>
<text x="88.9" y="114">Q398</text>
<text x="88.9" y="115.7">Power</text>
<text x="88.9" y="116.5">enl arger</text>
<text x="101.8" y="114.9">2SC4226(R24)</text>
<text x="101.8" y="114">Q413</text>
<text x="101.8" y="115.7">Buffer</text>
<text x="101.8" y="116.5">enl arger</text>
<text x="114.7" y="115.7">2SC4226(R24)</text>
<text x="114.7" y="114.9">Q416</text>
<text x="114.7" y="116.5">RX\VCO</text>
<text x="114.7" y="114">HF\VHF</text>
<text x="176.1" y="114.6" transform="rotate(90 176.1 114.6)">U110A</text>
<text x="188.3" y="119.6" transform="rotate(-90 188.3 119.6)">A-CM-138</text>
<text x="189.5" y="119.6" transform="rotate(-90 189.5 119.6)">B-RSSI</text>
<text x="190.8" y="119.6" transform="rotate(-90 190.8 119.6)">A-Tone</text>
<text x="192" y="119.6" transform="rotate(-90 192 119.6)">A-RSSI</text>
<text x="206.2" y="118.8" transform="rotate(-90 206.2 118.8)">XIN</text>
<text x="209.3" y="118.2">Y110</text>
<text x="214.1" y="118.8" transform="rotate(-90 214.1 118.8)">XOUT</text>
<text x="218.5" y="114.4">AMK</text>
<text x="114.7" y="124">2SC4226(R24)</text>
<text x="114.7" y="123.2">Q415</text>
<text x="114.7" y="124.9">TXVCO</text>
<text x="114.7" y="122.4">HF\VHF</text>
<text x="128.4" y="123.6">D573\D578\HVC376(B9)</text>
<text x="128.4" y="125.3">FREQ CONTROL</text>
<text x="128.4" y="124.5">D572\D576\ISV324</text>
<text x="144.7" y="123.6">L657,R517,R997,R1098</text>
<text x="144.7" y="125.3">CHARGE</text>
<text x="144.7" y="124.5">E380,E382,E381</text>
<text x="165.4" y="125.4" transform="rotate(-90 165.4 125.4)">A-MOD/DTFM/Tone</text>
<text x="173.3" y="125.4" transform="rotate(-90 173.3 125.4)">A-CTCSS/DCS</text>
<text x="182.8" y="124.6" transform="rotate(-90 182.8 124.6)">B-AF</text>
<text x="199.1" y="125.9" transform="rotate(-90 199.1 125.9)">The mut econt rol</text>
<text x="209.3" y="123.2">19.2MHz</text>
<text x="229.7" y="120.7">U1597</text>
<text x="229.7" y="121.5">BL55076</text>
<text x="229.7" y="122.4">The LCD drive</text>
<text x="76.4" y="127">TX\30/50</text>
<text x="89.3" y="127">TX\30/50</text>
<text x="100.5" y="127">TX\30/50</text>
<text x="144.7" y="126.1">PUMP</text>
<text x="162.6" y="132">comparison machine</text>
<text x="163" y="130.7">El ect ric voltage</text>
<text x="164.3" y="129.5">U111C</text>
<text x="170.5" y="132">comparison machine</text>
<text x="170.9" y="130.7">El ect ric voltage</text>
<text x="172.2" y="129.5">U111D</text>
<text x="181" y="131.1">U119</text>
<text x="181" y="132">M62429</text>
<text x="197.2" y="130.7">U118</text>
<text x="197.2" y="131.6">LA4425A</text>
<text x="207.6" y="131.1">RL</text>
<text x="229.7" y="131.1">DS1591</text>
<text x="229.7" y="132">TH-9800</text>
<text x="113.9" y="134.1">D592\ISV324</text>
<text x="113.9" y="134.9">MODULATION</text>
<text x="127.2" y="133.6">A-MOD/DTFM/Tone</text>
<text x="132.2" y="134.9">CF356,CF354</text>
<text x="132.2" y="135.7">DET COIL</text>
<text x="141" y="135.7">CF</text>
<text x="141" y="134.9">T352</text>
<text x="147.6" y="137.8">2SC4226(R24)</text>
<text x="147.6" y="137">Q362</text>
<text x="155.7" y="137.5" transform="rotate(-90 155.7 137.5)">16.8MHz</text>
<text x="164.5" y="136.3" transform="rotate(-90 164.5 136.3)">MOD/Tone</text>
<text x="172.4" y="136.3" transform="rotate(-90 172.4 136.3)">CTCSS/DCS</text>
<text x="181" y="132.8">MODULATION</text>
<text x="197.2" y="132.4">Audio frequency</text>
<text x="197.2" y="133.2">enl arger</text>
<text x="229.7" y="132.8">The LCD show</text>
<text x="60.1" y="141.1">Bandpass</text>
<text x="60.1" y="142">filter</text>
<text x="75.5" y="141.6">2SC5277</text>
<text x="75.5" y="140.8">Q352</text>
<text x="75.5" y="142.4">RF AMP</text>
<text x="88.4" y="141.1">Bandpass</text>
<text x="88.4" y="142">filter</text>
<text x="137.2" y="143.3">IF IC</text>
<text x="147.6" y="138.6">The buffer</text>
<text x="147.6" y="139.5">enl arge</text>
<text x="166.8" y="138.2">U114</text>
<text x="166.8" y="139.1">CMX138</text>
<text x="166.8" y="139.9">FM DEMODULATION</text>
<text x="166.8" y="140.8">POTENTIOMETER</text>
<text x="176.4" y="139.1">SD/DATD/CLK</text>
<text x="183.3" y="141.7" transform="rotate(-90 183.3 141.7)">A-AF</text>
<text x="7.4" y="146.6">B</text>
<text x="105.5" y="146.2">3SK318</text>
<text x="105.5" y="145.3">Q356</text>
<text x="105.5" y="147">RF AMP</text>
<text x="105.5" y="147.8">MIXER</text>
<text x="120.1" y="146.2">XF363,XF364</text>
<text x="120.1" y="147">filter</text>
<text x="120.1" y="147.8">49.95MHz</text>
<text x="135.1" y="145.8">U356</text>
<text x="135.1" y="146.6">TA31136FN</text>
<text x="135.1" y="147.4">FM DEMODULATION</text>
<text x="144.7" y="144.5">50.4</text>
<text x="144.7" y="145.8">B-BUSY AF</text>
<text x="144.7" y="147">B-CTCSS/DCS</text>
<text x="144.7" y="148.3">B-DTFM/2/5Tone</text>
<text x="164.5" y="147.6" transform="rotate(-90 164.5 147.6)">A-BUSY AF</text>
<text x="166.6" y="147.6" transform="rotate(-90 166.6 147.6)">A-CTCSS/DCS</text>
<text x="176.1" y="145.1" transform="rotate(90 176.1 145.1)">comparison machine</text>
<text x="177.4" y="145.5" transform="rotate(90 177.4 145.5)">El ect ric voltage</text>
<text x="178.6" y="146.7" transform="rotate(90 178.6 146.7)">U111B</text>
<text x="208.9" y="146.2">MAIN+DC13.8V</text>
<text x="212.2" y="149.5">GND</text>
<text x="223.9" y="145.8">SB</text>
<text x="228.9" y="145.8">8VC REG</text>
<text x="228.9" y="147.4">CURRENT</text>
<text x="228.9" y="148.3">PROTECTION</text>
<text x="228.9" y="149.1">VOLTAGE</text>
<text x="228.9" y="149.9">REGULATOR</text>
<text x="228.9" y="146.6">U41/U30/Q30</text>
<text x="238.5" y="144.9">FB</text>
<text x="238.5" y="148.3">8C</text>
<text x="238.5" y="146.6">SBE</text>
<text x="238.5" y="149.9">5K</text>
<text x="271.6" y="146.6">B</text>
<text x="60.1" y="150.7">Bandpass</text>
<text x="60.1" y="151.6">filter</text>
<text x="75.5" y="151.2">BF1212</text>
<text x="75.5" y="150.3">Q350,Q354</text>
<text x="75.5" y="152">RF AMP</text>
<text x="88.4" y="150.7">Bandpass</text>
<text x="88.4" y="151.6">filter</text>
<text x="132.2" y="154.1">CF357,CF355</text>
<text x="132.2" y="154.9">DET COIL</text>
<text x="137.2" y="153.3">5CB</text>
<text x="141" y="154.9">CF</text>
<text x="141" y="154.1">T353</text>
<text x="144.7" y="152">B-RSSI</text>
<text x="147.6" y="155.8">Q362</text>
<text x="176.1" y="153.4" transform="rotate(90 176.1 153.4)">comparison machine</text>
<text x="177.4" y="153.8" transform="rotate(90 177.4 153.8)">El ect ric voltage</text>
<text x="178.6" y="155.1" transform="rotate(90 178.6 155.1)">U111A</text>
<text x="224.3" y="155.8">5CA</text>
<text x="60.1" y="160.4">Bandpass</text>
<text x="60.1" y="161.2">filter</text>
<text x="75.5" y="160.8">BF1212</text>
<text x="75.5" y="159.9">Q351,Q357</text>
<text x="75.5" y="161.6">RF AMP</text>
<text x="88.4" y="160.4">Bandpass</text>
<text x="88.4" y="161.2">filter</text>
<text x="147.6" y="156.6">2SC4226(R24)</text>
<text x="147.6" y="157.4">The buffer</text>
<text x="147.6" y="158.3">enl arge</text>
<text x="157" y="156.3" transform="rotate(-90 157 156.3)">19.2MHz</text>
<text x="224.3" y="157.4">5CB</text>
<text x="224.3" y="159.1">AMV</text>
<text x="229.7" y="156.2">5V REG</text>
<text x="229.7" y="157.9">MC78L05</text>
<text x="229.7" y="158.7">VOLTAGE</text>
<text x="229.7" y="159.5">REGULATOR</text>
<text x="229.7" y="157">U31/U32/Q420</text>
<text x="240.5" y="157.9">8C</text>
<text x="105.5" y="165.4">3SK318</text>
<text x="105.5" y="164.5">Q355</text>
<text x="105.5" y="166.2">1st IF</text>
<text x="105.5" y="167">MIXER</text>
<text x="120.1" y="165.4">XF361,XF362</text>
<text x="120.1" y="166.2">filter</text>
<text x="120.1" y="167">38.85MHz</text>
<text x="135.1" y="165">U357</text>
<text x="135.1" y="165.8">TA31136FN</text>
<text x="135.1" y="166.6">FM DEMODULATION</text>
<text x="137.2" y="162.5">IF IC</text>
<text x="144.7" y="163.7">38.4</text>
<text x="144.7" y="165">A-BUSY AF</text>
<text x="144.7" y="166.2">A-CTCSS/DCS</text>
<text x="144.7" y="167.5">A-DTFM/2/5Tone</text>
<text x="60.1" y="170">Bandpass</text>
<text x="60.1" y="170.8">filter</text>
<text x="75.5" y="170.4">2SC4226(R24)</text>
<text x="75.5" y="169.5">Q376,Q377</text>
<text x="75.5" y="171.2">RF AMP</text>
<text x="88.4" y="170">Bandpass</text>
<text x="88.4" y="170.8">filter</text>
<text x="137.2" y="172.5">5CA</text>
<text x="144.7" y="169.5">A-RSSI</text>
<text x="7.4" y="188.3">A</text>
<text x="271.6" y="188.3">A</text>
<text x="241.8" y="200">Title</text>
<text x="241.8" y="202.6">Size</text>
<text x="242.2" y="203.8">D</text>
<text x="246" y="202.6">Number</text>
<text x="262.6" y="202.6">Revision</text>
<text x="22.9" y="207.6">1</text>
<text x="56.2" y="207.6">2</text>
<text x="89.5" y="207.6">3</text>
<text x="122.9" y="207.6">4</text>
<text x="156.2" y="207.6">5</text>
<text x="189.5" y="207.6">6</text>
<text x="222.9" y="207.6">7</text>
<text x="241.8" y="205.9">File:</text>
<text x="241.8" y="205.1">Date:</text>
<text x="245.5" y="205.9">D:\protel99SE文件\TH-9800.ddb</text>
<text x="245.5" y="205.1">23-Apr-2014</text>
<text x="256.2" y="207.6">8</text>
<text x="258.5" y="205.1">Sheet</text>
<text x="258.5" y="205.9">Drawn By:</text>
<text x="261" y="205.1">of</text>
</g>
</svg>
